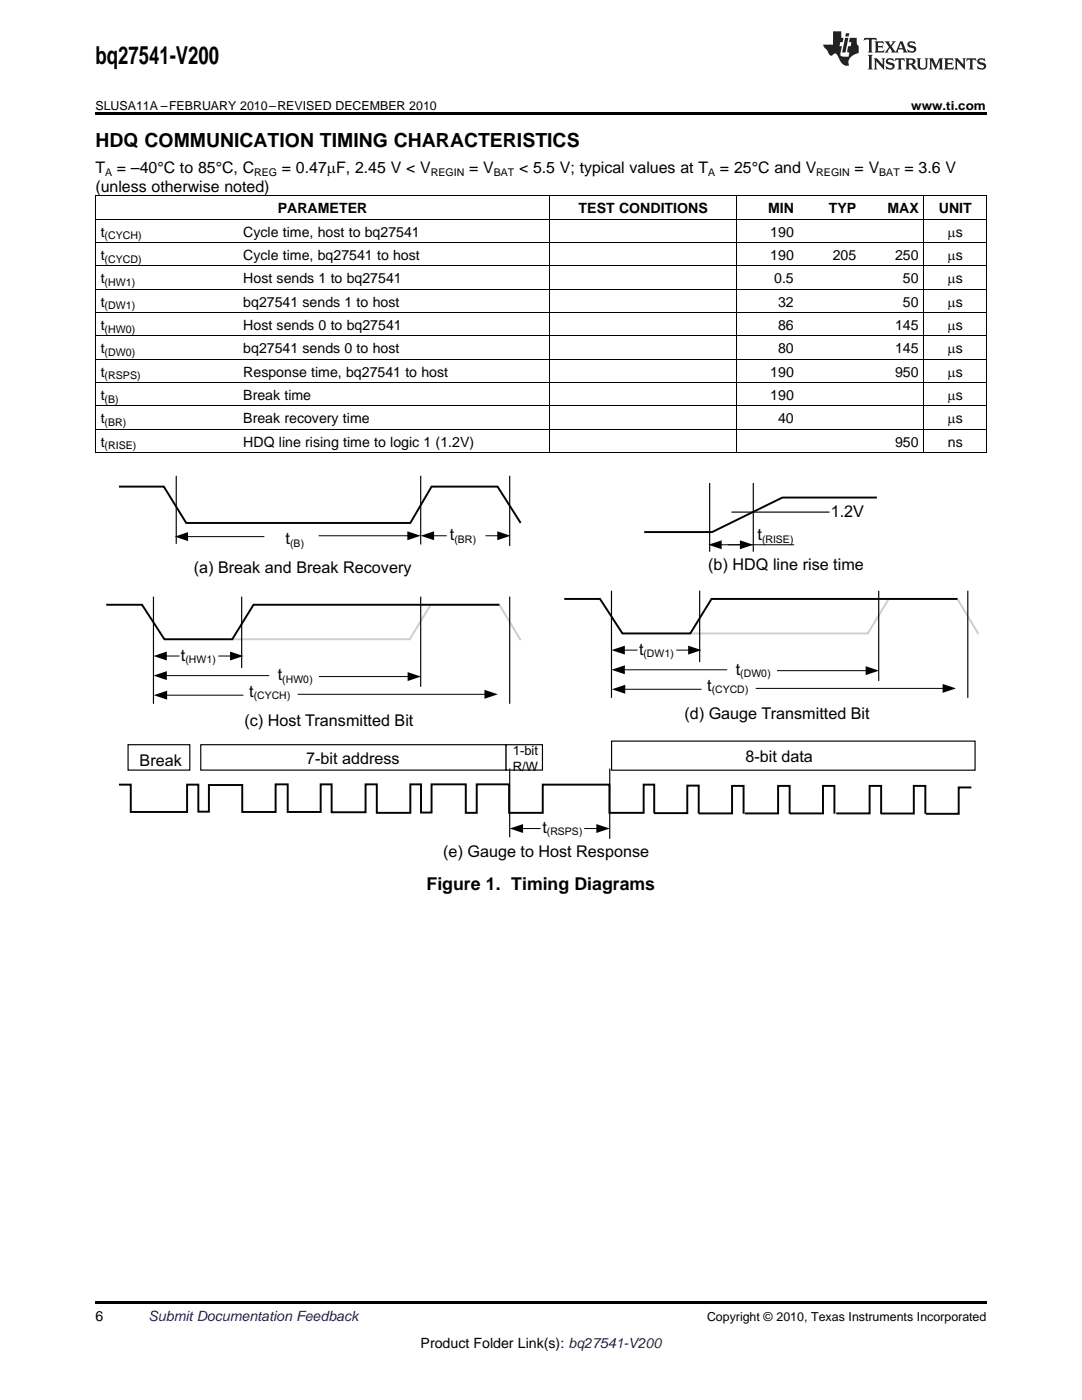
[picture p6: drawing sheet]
<svg xmlns="http://www.w3.org/2000/svg" width="216mm" height="279mm" viewBox="0 0 216 279" stroke-linecap="round" stroke-linejoin="round" font-family="sans-serif">
<g fill="#231f20">
<path d="M172.5 7.6l-.1 .5 .4-.2h.6v.1v2.1l-.2 .4h.9l-.2-.4v-2.1l.1-.1h.5l.5 .2-.2-.5zM174.5 8.3l.2 .3v1.5l-.2 .4h1.8l.2-.6a1.04 1.04 0 0 1-1.3 .2v-.7h.6l.3 .2v-.6l-.3 .2h-.6v-.6l.8-.1 .4 .3-.2-.5zM176.5 8.3l.9 1.1-.9 1.1h.8l-.2-.2 .4-.7 .5 .7-.2 .2h1.5l-.2-.2 .2-.4h.9l.1 .4-.2 .2h1l-.3-.3-.7-1.9h-.5l-.9 2-.8-1 .9-1h-.8l.1 .3-.4 .5-.3-.6 .1-.2zM179.7 8.6l.4 1h-.7zM181.3 8.4a.63 .63 0 0 0-.2 .7 .63 .63 0 0 0 .6 .4l.6 .2 .1 .2a.75 .75 0 0 1-.7 .4 .75 .75 0 0 1-.6-.5l.1 .7 .1-.1a1.11 1.11 0 0 0 1.5-.6 1.13 1.13 0 0 0-1.2-.8l-.1-.4a1.04 1.04 0 0 1 1.2 .2l-.2-.5-.2 .1-.4-.2zM173.2 10.9l.2 .4v2.2l-.2 .4h1l-.3-.4v-2.2l.3-.4zM174.3 11.6l.3 .4v1.5l-.3 .4h.8l-.2-.4v-1.3l1.5 1.7v-1.9l.2-.4h-.7l.2 .4v.9l-1.1-1.3zM177 11.8a.62 .62 0 0 0-.2 .7 .62 .62 0 0 0 .6 .4l.6 .1 .1 .3a.76 .76 0 0 1-.7 .3 .76 .76 0 0 1-.7-.4l.2 .7 .1-.1a1.11 1.11 0 0 0 1.5-.6 1.13 1.13 0 0 0-1.2-.8l-.1-.4a1.04 1.04 0 0 1 1.2 .2l-.2-.6-.2 .1-.5-.1zM178.7 11.6l-.2 .6a.61 .61 0 0 1 .8-.3v1.6l-.2 .4h.9l-.2-.4v-1.6a.63 .63 0 0 1 .7 .3l-.1-.6zM180.6 11.6l.3 .4v1.5l-.3 .4h1l-.2-.2-.1-.8 .6 .2a.76 .76 0 0 0 1.2 .7l-1-1a.58 .58 0 0 0 .6-.5 .58 .58 0 0 0-.5-.6zM181.4 11.9h.1a.45 .45 0 0 1 .5 .1 .45 .45 0 0 1 .1 .5l-.8 .2zM182.9 11.6l.2 .2a2.17 2.17 0 0 0 .3 1.9 .99 .99 0 0 0 1.6-.6v-1.1l.2-.4h-.7l.2 .2a1.92 1.92 0 0 1-.2 1.8 .6 .6 0 0 1-.9-.5v-1.1l.2-.4zM185.4 11.6l.2 .4v1.5l-.2 .4h.7l-.2-.4v-1.4l.8 1.8 .8-1.8v1.4l-.2 .4h.9l-.2-.4v-1.5l.2-.4h-.8l-.6 1.5-.6-1.5zM188.4 11.6l.2 .4v1.5l-.2 .4h1.8l.1-.6a1.04 1.04 0 0 1-1.2 .1v-.6h.5l.4 .2v-.6l-.4 .2h-.5v-.7h.8l.3 .3-.1-.6zM190.5 11.6l.2 .4v1.5l-.2 .4h.7l-.2-.4v-1.3l1.5 1.7v-1.9l.2-.4h-.7l.2 .4v.9l-1.1-1.3zM192.9 11.6l-.1 .6a.61 .61 0 0 1 .7-.3l.1 1.6-.3 .4h1l-.3-.4 .1-1.6a.63 .63 0 0 1 .7 .3l-.1-.6zM195.2 11.8a.62 .62 0 0 0-.2 .7 .62 .62 0 0 0 .6 .4l.6 .1 .1 .3a.76 .76 0 0 1-.7 .3 .76 .76 0 0 1-.6-.4l.1 .7 .1-.1a1.11 1.11 0 0 0 1.6-.6 1.13 1.13 0 0 0-1.3-.8l-.1-.4a1.04 1.04 0 0 1 1.2 .2l-.1-.6-.2 .1-.5-.1z"/>
<path d="M166.2 6.3v2.6h-1.9v.4l.8 .9a.91 .91 0 0 0 1 .8 .56 .56 0 0 1 .5-.3 .56 .56 0 0 1 .5 .3l.4 .8a1.53 1.53 0 0 0 1.9 1.2 1.54 1.54 0 0 1 1-2.1l.9-.3v-1.4a1.52 1.52 0 0 1-.4-1.6h-1.3l-.2 .8h.5l-.2 .8h-.5l-.1 1v.2l.4 .1-.2 .8a1.93 1.93 0 0 1-1.6-.3l.3-1.8h-.5l.2-.8h.4l.2-.8h-.4v-1.3zM168.6 7.6l-.6 2.9h.7l.6-2.9zM168.8 6.6l-.1 .7h.6l.2-.7z"/>
</g>
<path d="M23.7 97.1h9l4.5 7.3h44.7l4.2-7.3h13.2l4.6 7.3M23.7 156.6h2.4v5.4h11.2v-5.4h2.3v5.4h2.1v-5.3h6.6v5.3h6.7v-5.5h2.4v5.5h6.6v-5.5h2.2v5.6h6.7v-5.6h2.3v5.7h6.7v-5.7h2.1v5.7h2.1v-5.7h6.8v5.7h2.2v-5.7h6.5v5.7h6.7v-5.6h13.3v5.6h6.8v-5.6h2.1v5.7M193.8 157.2h-2.5v5.2h-6.5M130.5 162.3h6.6v-5.5h2.3v5.5" fill="none" stroke="#010202" stroke-width=".39"/>
<path d="M46.3 127.6h35.5l4.1-6.9h13.8l4.2 7.1" fill="none" stroke="#cecece" stroke-width=".39"/>
<path d="M33.1 134.8h20.6" fill="none" stroke="#010202" stroke-width=".2"/>
<path d="M30.6 134.8l2.7-.9v1.8z" fill="#010202"/>
<path d="M63.6 135h17.9" fill="none" stroke="#010202" stroke-width=".2"/>
<path d="M81.3 134.1l2.7 .9-2.7 .9z" fill="#010202"/>
<path d="M35.2 94.9v13.6M83.9 94.9v13.8M101.7 94.9v14.1" fill="none" stroke="#010202" stroke-width=".23"/>
<path d="M21.2 120.7h7.1l4.5 6.9h13.5l4.3-6.9h49.1" fill="none" stroke="#010202" stroke-width=".39"/>
<path d="M37.3 107.1h15.4" fill="none" stroke="#010202" stroke-width=".2"/>
<path d="M34.9 107.1l2.6-.9v1.8z" fill="#010202"/>
<path d="M63.6 106.9h17.9" fill="none" stroke="#010202" stroke-width=".2"/>
<path d="M81.3 106l2.6 .9-2.6 .9z" fill="#010202"/>
<path d="M86.4 106.9h2.7" fill="none" stroke="#010202" stroke-width=".2"/>
<path d="M83.9 106.9l2.7-.9v1.8z" fill="#010202"/>
<path d="M96.9 106.9h2.5" fill="none" stroke="#010202" stroke-width=".2"/>
<path d="M99.2 106l2.7 .9-2.7 .9z" fill="#010202"/>
<path d="M30.6 119.1v21.4M48.2 119.1v14.2M83.9 119.1v18M101.7 119.1v21.4" fill="none" stroke="#010202" stroke-width=".23"/>
<path d="M33.1 138.7h15.5" fill="none" stroke="#010202" stroke-width=".2"/>
<path d="M30.7 138.7l2.6-.9v1.8z" fill="#010202"/>
<path d="M59.4 138.6h37.5" fill="none" stroke="#010202" stroke-width=".2"/>
<path d="M96.7 137.7l2.6 .9-2.6 .9z" fill="#010202"/>
<path d="M33.1 130.9h2.7" fill="none" stroke="#010202" stroke-width=".2"/>
<path d="M30.6 130.9l2.7-.9v1.8z" fill="#010202"/>
<path d="M43.6 130.9h2.5" fill="none" stroke="#010202" stroke-width=".2"/>
<path d="M45.9 130l2.7 .9-2.7 .9z" fill="#010202"/>
<path d="M137.7 126.4h35.5l4.1-6.9h13.7l4.3 7.1" fill="none" stroke="#cecece" stroke-width=".39"/>
<path d="M124.5 133.7h20.6" fill="none" stroke="#010202" stroke-width=".2"/>
<path d="M122 133.7l2.7-.9v1.8z" fill="#010202"/>
<path d="M155 133.8h17.9" fill="none" stroke="#010202" stroke-width=".2"/>
<path d="M172.7 133l2.7 .8-2.7 .9z" fill="#010202"/>
<path d="M112.6 119.5h7.1l4.5 6.9h13.5l4.3-6.9h49" fill="none" stroke="#010202" stroke-width=".39"/>
<path d="M122 117.9v21.4M139.6 117.9v14.2M175.3 117.9v18M193.1 117.9v21.4" fill="none" stroke="#010202" stroke-width=".23"/>
<path d="M124.5 137.6h15.5" fill="none" stroke="#010202" stroke-width=".2"/>
<path d="M122.1 137.6l2.7-.9v1.7z" fill="#010202"/>
<path d="M150.8 137.4h37.5" fill="none" stroke="#010202" stroke-width=".2"/>
<path d="M188.1 136.5l2.7 .9-2.7 .9z" fill="#010202"/>
<path d="M124.5 129.7h2.7" fill="none" stroke="#010202" stroke-width=".2"/>
<path d="M122 129.7l2.7-.8v1.7z" fill="#010202"/>
<path d="M135 129.7h2.5" fill="none" stroke="#010202" stroke-width=".2"/>
<path d="M137.3 128.9l2.7 .8-2.7 .9z" fill="#010202"/>
<path d="M139.4 162.3h6.7v-5.5h2.3v5.6M148.6 162.3h6.7v-5.5h2.3v5.6M157.6 162.3h6.6v-5.5h2.3v5.6M166.9 162.3h6.6v-5.5h2.3v5.6M175.7 162.4h6.6v-5.6h2.3v5.6" fill="none" stroke="#010202" stroke-width=".39"/>
<path d="M25.6 148.6h12.3v5.1h-12.3z" fill-rule="evenodd" fill="#fff"/>
<path d="M25.6 148.6h12.3v5.1h-12.3z" fill="none" stroke="#010202" stroke-width=".23"/>
<path d="M40.1 148.6h60.9v5.1h-60.9z" fill-rule="evenodd" fill="#fff"/>
<path d="M40.1 148.6h60.9v5.1h-60.9z" fill="none" stroke="#010202" stroke-width=".23"/>
<path d="M122 147.9h72.6v5.8h-72.6z" fill-rule="evenodd" fill="#fff"/>
<path d="M141.6 96.4v13.7M150.3 96.4v13.7M146 102.2h19.5M122 147.9h72.6v5.8h-72.6z" fill="none" stroke="#010202" stroke-width=".23"/>
<path d="M175 99.3h-18.9l-14 6.9h-13.6" fill="none" stroke="#010202" stroke-width=".39"/>
<path d="M143.8 108.7h14.7" fill="none" stroke="#010202" stroke-width=".2"/>
<path d="M141.3 108.7l2.7-.9v1.8z" fill="#010202"/>
<path d="M145.3 108.7h2.6" fill="none" stroke="#010202" stroke-width=".2"/>
<path d="M147.6 107.8l2.7 .9-2.7 .9z" fill="#010202"/>
<path d="M101 148.6h7.2v5.1h-7.2z" fill-rule="evenodd" fill="#fff"/>
<path d="M101 148.6h7.2v5.1h-7.2zM101.7 153.4v13.7M121.7 153.4v14" fill="none" stroke="#010202" stroke-width=".23"/>
<path d="M104.2 165.4h3.7" fill="none" stroke="#010202" stroke-width=".2"/>
<path d="M101.7 165.4l2.7-.9v1.7z" fill="#010202"/>
<path d="M116.6 165.4h2.6" fill="none" stroke="#010202" stroke-width=".2"/>
<path d="M119 164.5l2.7 .9-2.7 .8z" fill="#010202"/>
<path d="M19 22.5h177.8v.5h-177.8zM19 259.7h177.8v.5h-177.8z" fill="#000"/>
<g fill="none" stroke="#000" stroke-width=".2">
<path d="M19 39.1h177.8M19.1 39.2v51.2M109.7 39.2v51.2M147 39.2v51.2M184.3 39.2v51.2M196.8 39.2v51.2M19 57.7h177.8M19 53.1h177.8M19 48.4h177.8M19 43.8h177.8M19 76.4h177.8M19 71.7h177.8"/>
<path d="M19 67h177.8M19 62.4h177.8M19 90.3h177.8M19 85.7h177.8M19 81h177.8"/>
</g>
<text font-size="4.9" x="19" y="12.8">bq27541-V200</text>
<text font-size="3.9" x="19" y="29.3">HDQ COMMUNICATION TIMING CHARACTERISTICS</text>
<text font-size="3.5" x="85.1" y="177.7">Figure 1. Timing Diagrams</text>
<g font-size="3.2">
<text x="19" y="34.4">T</text>
<text x="23.3" y="34.4">= –40°C to 85°C, C</text>
<text x="56.2" y="34.4">= 0.47mF, 2.45 V &lt; V</text>
<text x="93.6" y="34.4">= V</text>
<text x="103.6" y="34.4">&lt; 5.5 V; typical values at T</text>
<text x="143.7" y="34.4">= 25°C and V</text>
<text x="170.5" y="34.4">= V</text>
<text x="180.5" y="34.4">= 3.6 V</text>
<text x="19" y="38.3">(unless otherwise noted)</text>
</g>
<g font-size="3.2" fill="#010202">
<text x="89.8" y="107.8">t</text>
<text x="151.1" y="107.8">t</text>
<text x="165.8" y="103.2">1.2V</text>
<text x="57" y="108.6">t</text>
<text x="141.3" y="113.7">(b) HDQ line rise time</text>
<text x="38.7" y="114.4">(a) Break and Break Recovery</text>
<text x="36.1" y="131.9">t</text>
<text x="127.5" y="130.7">t</text>
<text x="55.4" y="135.8">t</text>
<text x="141.1" y="137.9">t</text>
<text x="146.8" y="134.6">t</text>
<text x="49.7" y="139.1">t</text>
<text x="136.6" y="143.5">(d) Gauge Transmitted Bit</text>
<text x="48.8" y="144.8">(c) Host Transmitted Bit</text>
<text x="27.9" y="152.9">Break</text>
<text x="61.1" y="152.5">7-bit address</text>
<text x="148.8" y="152.2">8-bit data</text>
<text x="108.2" y="166.3">t</text>
<text x="88.4" y="171">(e) Gauge to Host Response</text>
</g>
<g font-size="2.8">
<text x="20.1" y="47.2">t</text>
<text x="48.5" y="47.2">Cycle time, host to bq27541</text>
<text x="55.4" y="42.5">PARAMETER</text>
<text x="115.5" y="42.5">TEST CONDITIONS</text>
<text x="153.2" y="42.5">MIN</text>
<text x="153.7" y="47.2">190</text>
<text x="165.4" y="42.5">TYP</text>
<text x="177.1" y="42.5">MAX</text>
<text x="187.3" y="42.5">UNIT</text>
<text x="189.1" y="47.2">ms</text>
<text x="20.1" y="51.9">t</text>
<text x="48.5" y="51.9">Cycle time, bq27541 to host</text>
<text x="153.7" y="51.9">190</text>
<text x="166.2" y="51.9">205</text>
<text x="178.6" y="51.9">250</text>
<text x="189.1" y="51.9">ms</text>
<text x="20.1" y="56.5">t</text>
<text x="48.5" y="56.5">Host sends 1 to bq27541</text>
<text x="154.5" y="56.5">0.5</text>
<text x="180.2" y="56.5">50</text>
<text x="189.1" y="56.5">ms</text>
<text x="20.1" y="61.2">t</text>
<text x="20.1" y="65.8">t</text>
<text x="48.5" y="61.2">bq27541 sends 1 to host</text>
<text x="48.5" y="65.8">Host sends 0 to bq27541</text>
<text x="155.3" y="61.2">32</text>
<text x="155.3" y="65.8">86</text>
<text x="178.6" y="65.8">145</text>
<text x="180.2" y="61.2">50</text>
<text x="189.1" y="61.2">ms</text>
<text x="189.1" y="65.8">ms</text>
<text x="20.1" y="70.5">t</text>
<text x="48.5" y="70.5">bq27541 sends 0 to host</text>
<text x="155.3" y="70.5">80</text>
<text x="178.6" y="70.5">145</text>
<text x="189.1" y="70.5">ms</text>
<text x="20.1" y="75.1">t</text>
<text x="48.5" y="75.1">Response time, bq27541 to host</text>
<text x="153.7" y="75.1">190</text>
<text x="178.6" y="75.1">950</text>
<text x="189.1" y="75.1">ms</text>
<text x="20.1" y="79.8">t</text>
<text x="48.5" y="79.8">Break time</text>
<text x="153.7" y="79.8">190</text>
<text x="189.1" y="79.8">ms</text>
<text x="20.1" y="84.5">t</text>
<text x="20.1" y="89.1">t</text>
<text x="48.5" y="84.5">Break recovery time</text>
<text x="48.5" y="89.1">HDQ line rising time to logic 1 (1.2V)</text>
<text x="155.3" y="84.5">40</text>
<text x="178.6" y="89.1">950</text>
<text x="189.1" y="84.5">ms</text>
<text x="189.1" y="89.1">ns</text>
<text x="19" y="263.6">6</text>
<text x="83.9" y="269">Product Folder Link(s): bq27541-V200</text>
</g>
<text font-size="2.8" fill="#0000c8" x="29.6" y="263.6">Submit Documentation Feedback</text>
<g font-size="2.6" fill="#010202">
<text x="102.4" y="150.8">1-bit</text>
<text x="102.4" y="153.8">R/W</text>
</g>
<g font-size="2.5">
<text x="19" y="21.9">SLUSA11A –FEBRUARY 2010–REVISED DECEMBER 2010</text>
<text x="181.8" y="21.9">www.ti.com</text>
<text x="141.1" y="263.6">Copyright © 2010, Texas Instruments Incorporated</text>
</g>
<g font-size="2.1">
<text x="21" y="35.1">A</text>
<text x="50.7" y="35.1">REG</text>
<text x="86" y="35.1">REGIN</text>
<text x="98.5" y="35.1">BAT</text>
<text x="141.3" y="35.1">A</text>
<text x="162.9" y="35.1">REGIN</text>
<text x="175.4" y="35.1">BAT</text>
<text x="20.9" y="47.8">(CYCH)</text>
<text x="20.9" y="52.4">(CYCD)</text>
<text x="20.9" y="57.1">(HW1)</text>
<text x="20.9" y="61.7">(DW1)</text>
<text x="20.9" y="66.4">(HW0)</text>
<text x="20.9" y="71">(DW0)</text>
<text x="20.9" y="75.7">(RSPS)</text>
<text x="20.9" y="80.4">(B)</text>
<text x="20.9" y="85">(BR)</text>
<text x="20.9" y="89.7">(RISE)</text>
</g>
<g font-size="2.1" fill="#010202">
<text x="57.9" y="109.1">(B)</text>
<text x="90.7" y="108.3">(BR)</text>
<text x="152" y="108.3">(RISE)</text>
<text x="128.4" y="131.1">(DW1)</text>
<text x="37" y="132.3">(HW1)</text>
<text x="56.3" y="136.2">(HW0)</text>
<text x="147.7" y="135.1">(DW0)</text>
<text x="50.6" y="139.6">(CYCH)</text>
<text x="142" y="138.4">(CYCD)</text>
<text x="109.1" y="166.7">(RSPS)</text>
</g>
</svg>
